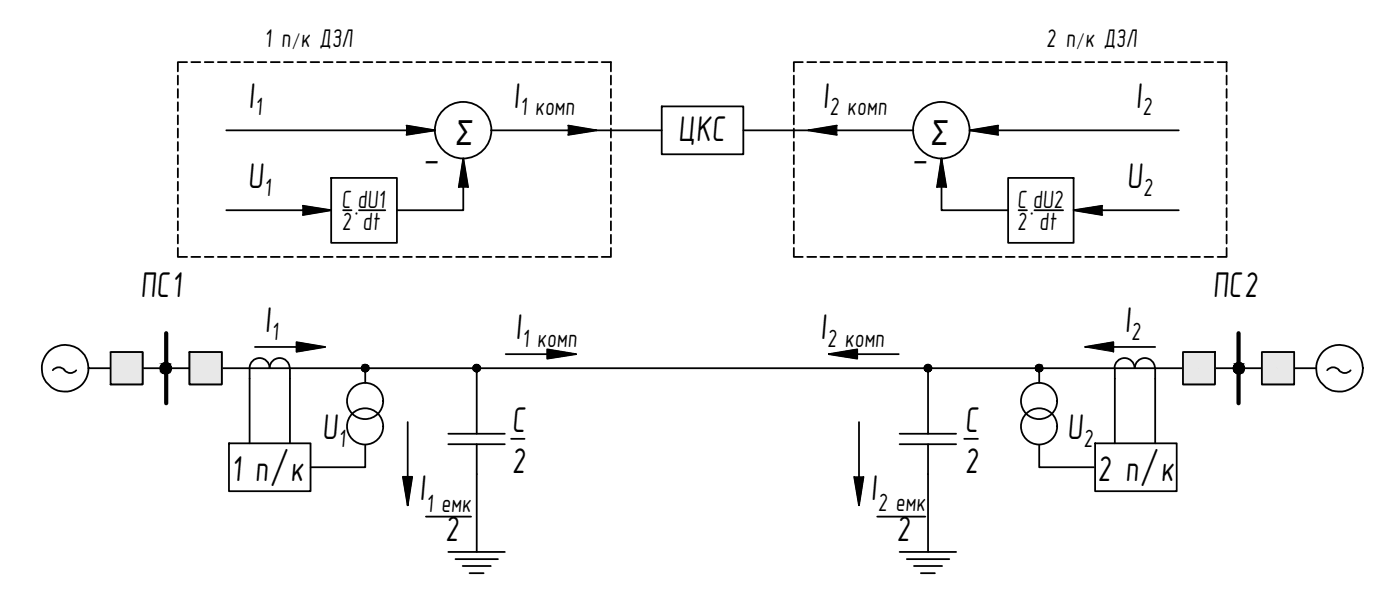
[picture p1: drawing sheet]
<svg xmlns="http://www.w3.org/2000/svg" width="198mm" height="86mm" viewBox="0 0 198 86" stroke-linecap="round" stroke-linejoin="round" font-family="sans-serif">
<!-- layer: 0 -->
<g fill="none" stroke="#000" stroke-width=".25">
<path d="M25.2 10.7v1.3M25.2 12.6v1.2M25.2 14.5v1.2M25.2 16.3v1.3M25.2 18.2v1.3M26.5 8.8h-1.3v1.3M27.1 8.8h1.3M29 8.8h1.2M30.9 8.8h1.2M32 18.4h29.6M32.7 8.8h1.3M34.6 8.8h1.3"/>
<path d="M36.5 8.8h1.2M38.4 8.8h1.2M40.2 8.8h1.3M42.1 8.8h1.3M44 8.8h1.2M45.9 8.8h1.2M47.7 8.8h1.3M49.6 8.8h1.2M51.5 8.8h1.3M53.3 8.8h1.3M55.2 8.8h1.3M57.1 8.8h1.2"/>
<path d="M57.6 17.8l4 .6-4 .7M59 8.8h1.2M60.9 8.8h1.2M62.7 8.8h1.3M64.6 8.8h1.3M66.5 8.8h1.2M68.4 8.8h1.2M69.6 18.4h10.9M70.2 8.8h1.3M72.1 8.8h1.3M74 8.8h1.2M75.9 8.8h1.2"/>
<path d="M77.7 8.8h1.3M79.6 8.8h1.3M80.5 17.8l4 .6-4 .7M81.5 8.8h1.2M83.4 8.8h1.2M84.5 18.4h9.2M85.2 8.8h1.3v1.3M86.5 10.7v1.3M86.5 12.6v1.2M86.5 14.5v1.2M86.5 16.3v1.3M86.5 18.2v1.3"/>
<path d="M93.7 15.1h11.6v6.7h-11.6zM105.3 18.4h9.2M112.4 10.7v1.3M112.4 12.6v1.2M112.4 14.5v1.2M112.4 16.3v1.3M112.4 18.2v1.3M113.7 8.8h-1.3v1.3M114.3 8.8h1.3M116.2 8.8h1.3M118.1 8.8h1.2M118.5 17.8l-4 .6 4 .7"/>
<path d="M118.5 18.4h10.9M120 8.8h1.2M121.8 8.8h1.3M123.7 8.8h1.3M125.6 8.8h1.2M127.5 8.8h1.2M129.3 8.8h1.3M131.2 8.8h1.3M133.1 8.8h1.2M135 8.8h1.2M136.9 8.8h1.2M137.4 18.4h29.6"/>
<path d="M138.7 8.8h1.3M140.6 8.8h1.3M141.4 17.8l-4 .6 4 .7M142.5 8.8h1.2M144.4 8.8h1.2M146.2 8.8h1.3M148.1 8.8h1.3M150 8.8h1.2M151.9 8.8h1.2M153.7 8.8h1.3M155.6 8.8h1.2M157.5 8.8h1.2"/>
<path d="M159.3 8.8h1.3M161.2 8.8h1.3M163.1 8.8h1.2M165 8.8h1.2M166.8 8.8h1.3M168.7 8.8h1.3M170.6 8.8h1.2M172.5 8.8h1.2v1.3M173.7 10.7v1.3M173.7 12.6v1.2M173.7 14.5v1.2M173.7 16.3v1.3"/>
<path d="M173.7 18.2v1.3M25.2 35.1v1.2h1.3M25.2 20.1v1.2M25.2 22v1.2M25.2 23.8v1.3M25.2 25.7v1.3M25.2 27.6v1.2M25.2 29.4v1.3M25.2 31.3v1.3M25.2 33.2v1.2M27.1 36.3h1.3M29 36.3h1.2"/>
<path d="M30.9 36.3h1.2M32 29.7h10.9M32.7 36.3h1.3M34.6 36.3h1.3M36.5 36.3h1.2M38.4 36.3h1.2M40.2 36.3h1.3M42.1 36.3h1.3M42.9 29.1l4 .6-4 .7M44 36.3h1.2M45.9 36.3h1.2M46.9 25.2h9.3v9.2h-9.3z"/>
<path d="M47.7 36.3h1.3M48.6 29.7h1.2M49.6 36.3h1.2M50.8 29.7h3.8M51.5 36.3h1.3M53.3 36.3h1.3M55.2 36.3h1.3M57.1 36.3h1.2M59 36.3h1.2M60.9 36.3h1.2M62.7 36.3h1.3M64.6 36.3h1.3"/>
<path d="M65 26.5l.6-4.1 .7 4.1M65.6 22.4v7.3h-9.4M66.5 36.3h1.2M68.4 36.3h1.2M70.2 36.3h1.3M72.1 36.3h1.3M74 36.3h1.2M75.9 36.3h1.2M77.7 36.3h1.3M79.6 36.3h1.3M81.5 36.3h1.2M83.4 36.3h1.2"/>
<path d="M86.5 35.1v1.2h-1.3M86.5 20.1v1.2M86.5 22v1.2M86.5 23.8v1.3M86.5 25.7v1.3M86.5 27.6v1.2M86.5 29.4v1.3M86.5 31.3v1.3M86.5 33.2v1.2M112.4 35.1v1.2h1.3M112.4 20.1v1.2M112.4 22v1.2"/>
<path d="M112.4 23.8v1.3M112.4 25.7v1.3M112.4 27.6v1.2M112.4 29.4v1.3M112.4 31.3v1.3M112.4 33.2v1.2M114.3 36.3h1.3M116.2 36.3h1.3M118.1 36.3h1.2M120 36.3h1.2M121.8 36.3h1.3M123.7 36.3h1.3"/>
<path d="M125.6 36.3h1.2M127.5 36.3h1.2M129.3 36.3h1.3M131.2 36.3h1.3M132.7 26.5l.7-4.1 .6 4.1M133.1 36.3h1.2M133.4 22.4v7.3h9.4M135 36.3h1.2M136.9 36.3h1.2M138.7 36.3h1.3M140.6 36.3h1.3M142.5 36.3h1.2"/>
<path d="M142.8 25.2h9.3v9.2h-9.3zM144.3 29.7h1.2M144.4 36.3h1.2M146.2 36.3h1.3M146.5 29.7h4.1M148.1 36.3h1.3M150 36.3h1.2M151.9 36.3h1.2M153.7 36.3h1.3M155.6 36.3h1.2M156.1 29.1l-4 .6 4 .7M156.1 29.7h10.9"/>
<path d="M157.5 36.3h1.2M159.3 36.3h1.3M161.2 36.3h1.3M163.1 36.3h1.2M165 36.3h1.2M166.8 36.3h1.3M168.7 36.3h1.3M170.6 36.3h1.2M173.7 35.1v1.2h-1.2M173.7 20.1v1.2M173.7 22v1.2M173.7 23.8v1.3"/>
<path d="M173.7 25.7v1.3M173.7 27.6v1.2M173.7 29.4v1.3M173.7 31.3v1.3M173.7 33.2v1.2M9.1 52.4a1.08 1.08 0 0 0 1.7 0M9.1 52.4a1.08 1.08 0 0 0-1.6 0M12.5 52.1a3.3 3.3 0 0 0-4.8-2.9 3.3 3.3 0 0 0-.4 5.6 3.3 3.3 0 0 0 5.2-2.2v-.5h11M15.7 49.8h4.5v4.6h-4.5M15.7 49.8h4.5v4.6h-4.5zM23.1 51.5a.68 .68 0 0 1 1 .4 .68 .68 0 0 1-.6 .9 .67 .67 0 0 0 .6-1 .67 .67 0 0 0-1.1-.2 .67 .67 0 0 0 .2 1.1l.3 .1a.69 .69 0 0 1-.7-.5 .69 .69 0 0 1 .3-.8zM23.5 52.1h162.9"/>
<path d="M26.8 49.8h4.6v4.6h-4.6zM36.1 49.1h5.9M41 52.1a1.42 1.42 0 0 0-1.4-1.4 1.42 1.42 0 0 0-1.4 1.4 1.42 1.42 0 0 0-1.4-1.4 1.42 1.42 0 0 0-1.4 1.4v10.6M41.1 52.1v10.6M42 48.4l4 .7-4 .7zM51.7 52.1v2.1M57.7 59.7v11.8M67.5 52.1v9.3M71.6 50.1h5.9M77.5 49.4l4.1 .7-4.1 .6zM117.4 50.1l4-.7v1.3zM121.4 50.1h5.9"/>
<path d="M121.7 59.7v11.8M131.4 52.1v9.3M147.2 52.1v2.1M153.7 49.1l4-.7v1.4M157.7 49.1h5.9M157.9 52.1a1.42 1.42 0 0 1 1.4-1.4 1.42 1.42 0 0 1 1.4 1.4M157.9 52.1v10.6M160.7 52.1a1.42 1.42 0 0 1 1.5-1.4 1.42 1.42 0 0 1 1.4 1.4M163.6 52.1v10.6M167.6 49.8h4.5v4.6h-4.5zM175 51.6a.68 .68 0 0 0-.2 .8 .68 .68 0 0 0 .7 .4 .68 .68 0 0 1-.6-1 .68 .68 0 0 1 1.1-.2 .68 .68 0 0 1-.3 1.1l-.2 .1a.68 .68 0 0 0 .6-1 .68 .68 0 0 0-1.1-.2zM178.7 49.8h4.6v4.6h-4.6z"/>
<path d="M183.3 49.8h-4.6v4.6h4.6M189.6 52.4a1.08 1.08 0 0 0 1.7 0M189.7 52.4a1.08 1.08 0 0 0-1.7 0M32.4 62.7h11.6v6.8h-11.6zM51.7 62.9v3.2h-7.7M57.1 67.5h1.3l-.7 4zM60.3 73.1h6.4M63.5 62.8h8M63.5 61.4h8M63.5 78.1h8M64.5 79.1h6M67.5 62.8v15.3"/>
<path d="M72.4 62.1h1.9M121 67.5l.7 4 .6-4M124.3 73.1h6.8M127.4 62.8h8M127.4 61.4h8M127.4 78.1h8M128.4 79.1h6.1M131.4 62.8v15.3M136.6 62.1h1.9M147.2 62.9v3.2h7.7M155.1 62.7h11.6v6.8h-11.6zM65.5 80.1h4"/>
<path d="M66.5 81.1h2M129.5 80.1h3.9M130.4 81.1h2"/>
<circle cx="65.6" cy="18.4" r="4"/>
<circle cx="133.3" cy="18.4" r="4"/>
<circle cx="51.7" cy="56.7" r="2.56"/>
<circle cx="51.7" cy="52.1" r=".49"/>
<circle cx="67.5" cy="52.1" r=".49"/>
<circle cx="131.4" cy="52.1" r=".49"/>
<circle cx="147.2" cy="56.7" r="2.56"/>
<circle cx="147.2" cy="52.1" r=".49"/>
<circle cx="189.7" cy="52.1" r="3.3"/>
<circle cx="51.7" cy="60.3" r="2.56"/>
<circle cx="147.2" cy="60.3" r="2.56"/>
</g>
<g fill="#000" stroke="#000" stroke-width=".14">
<path d="M23.2 52.9h.6zM23.3 51.3h.3zM51.6 52.6h.3zM51.7 51.6h.1zM67.4 51.6h.3zM67.4 52.6h.3zM67.4 51.6h.2zM131.3 51.6h.3zM131.3 52.6h.3zM131.4 51.6h.1zM147.1 51.6h.1zM147.1 52.6h.2z"/>
<path d="M175.2 52.9h.6zM175.3 51.3h.3z"/>
<path d="M57.6 17.8l4 .6h-4zM57.6 18.4v.7l4-.7z"/>
<path d="M80.5 17.8l4 .6h-4zM80.5 18.4v.7l4-.7z"/>
<path d="M114.5 18.4l4-.6v.6zM114.5 18.4l4 .7v-.7z"/>
<path d="M137.4 18.4l4-.6v.6zM137.4 18.4l4 .7v-.7z"/>
<path d="M42.9 29.1l4 .6h-4zM42.9 29.7v.7l4-.7z"/>
<path d="M65.6 22.4v4.1h.7zM65.6 22.4v4.1h-.6z"/>
<path d="M133.4 22.4v4.1h.6zM133.4 22.4v4.1h-.7z"/>
<path d="M152.1 29.7l4-.6v.6zM152.1 29.7l4 .7v-.7z"/>
<path d="M23.2 52.9h.4zM23.3 52.9h.3z"/>
<path d="M23.3 51.3l.5 .1zM23.2 51.4h.6z"/>
<path d="M23.2 51.4h.7zM23 51.4h.9z"/>
<path d="M23 51.4l1 .1-.1-.1zM23 51.4l1 .1h-1.1z"/>
<path d="M23 52.8l.8 .1 .1-.1zM23 52.8l.8 .1z"/>
<path d="M22.9 51.5l1.2 .1-.1-.1zM22.9 51.5l1.2 .1h-1.3z"/>
<path d="M22.9 52.7l1 .1 .1-.1zM22.9 52.7l1 .1h-.9z"/>
<path d="M22.8 51.6l1.4 .2-.1-.2zM22.8 51.6l1.4 .2h-1.5z"/>
<path d="M22.8 52.6l1.2 .1 .1-.1zM22.8 52.6l1.2 .1h-1.1z"/>
<path d="M22.7 51.8l1.6 .1-.1-.1zM22.7 51.8l1.6 .1h-1.6z"/>
<path d="M22.7 52.5l1.4 .1 .1-.1zM22.7 52.5l1.4 .1h-1.3z"/>
<path d="M22.7 51.9l1.6 .1v-.1zM22.7 51.9l1.6 .1h-1.6z"/>
<path d="M22.7 52l1.6 .2v-.2zM22.7 52l1.6 .2h-1.6z"/>
<path d="M22.7 52.2l1.6 .1v-.1zM22.7 52.2l1.6 .1h-1.6z"/>
<path d="M22.7 52.3l1.5 .2 .1-.2zM22.7 52.3l1.5 .2h-1.5z"/>
<path d="M42 48.4l4 .7h-4zM42 49.1v.7l4-.7z"/>
<path d="M51.6 52.6h.2zM51.7 52.6h.1z"/>
<path d="M51.7 51.6h.2zM51.7 51.6h.2z"/>
<path d="M51.6 51.6h.3zM51.6 51.6h.3z"/>
<path d="M51.6 51.6h.3zM51.5 51.6h.4z"/>
<path d="M51.6 52.6h.3zM51.6 52.6h.3z"/>
<path d="M51.5 51.6l.5 .1zM51.5 51.7h.5z"/>
<path d="M51.5 52.6h.4zM51.5 52.6h.4z"/>
<path d="M51.5 51.7h.5zM51.4 51.7h.6z"/>
<path d="M51.5 52.5h.5zM51.5 52.5l.4 .1z"/>
<path d="M51.4 51.7h.7zM51.4 51.7h.7z"/>
<path d="M51.4 52.5h.6zM51.4 52.5h.6z"/>
<path d="M51.4 51.7l.7 .1zM51.4 51.7l.7 .1z"/>
<path d="M51.4 52.5h.7zM51.4 52.5h.6z"/>
<path d="M51.4 51.8h.7zM51.4 51.8h.7z"/>
<path d="M51.4 51.8h.8zM51.4 51.8h.8z"/>
<path d="M51.4 52.4h.7zM51.4 52.4h.7z"/>
<path d="M51.4 52.4h.7zM51.4 52.4l.7 .1z"/>
<path d="M51.3 51.8l.9 .1zM51.3 51.8l.9 .1z"/>
<path d="M51.3 52.4h.9zM51.3 52.4h.8z"/>
<path d="M51.3 51.9h.9zM51.3 51.9h.9z"/>
<path d="M51.3 51.9l.9 .1zM51.3 51.9l.9 .1z"/>
<path d="M51.3 52.3l.9 .1zM51.3 52.3l.9 .1z"/>
<path d="M51.3 52.4h.9zM51.3 52.4h.9z"/>
<path d="M51.3 52h.9zM51.3 52h.9z"/>
<path d="M51.3 52l.9 .1zM51.3 52l.9 .1z"/>
<path d="M51.2 52.1h1zM51.2 52.1h1z"/>
<path d="M51.2 52.1h1zM51.2 52.1h1z"/>
<path d="M51.2 52.1l1 .1zM51.2 52.1l1 .1z"/>
<path d="M51.3 52.2h.9zM51.3 52.2h.9z"/>
<path d="M51.3 52.2l.9 .1v-.1zM51.3 52.2l.9 .1h-.9z"/>
<path d="M67.4 52.6h.2zM67.4 52.6h.2z"/>
<path d="M67.4 51.6h.3zM67.4 51.6h.3zM67.4 51.6h.3z"/>
<path d="M67.4 51.6h.3zM67.3 51.6h.4z"/>
<path d="M67.4 52.6h.3zM67.4 52.6h.3z"/>
<path d="M67.3 51.6l.5 .1zM67.3 51.6l.5 .1z"/>
<path d="M67.3 52.6h.4zM67.3 52.6h.4z"/>
<path d="M67.3 51.7h.5zM67.2 51.7h.6z"/>
<path d="M67.3 52.5h.5zM67.3 52.5l.4 .1z"/>
<path d="M67.2 51.7h.6zM67.2 51.7h.6z"/>
<path d="M67.2 51.7l.7 .1zM67.2 51.7l.7 .1z"/>
<path d="M67.2 52.5h.6zM67.2 52.5h.6z"/>
<path d="M67.2 52.5h.6zM67.2 52.5h.6z"/>
<path d="M67.1 51.8h.8zM67.1 51.8h.8z"/>
<path d="M67.1 52.4h.8zM67.1 52.4l.7 .1z"/>
<path d="M67.1 51.8h.8zM67.1 51.8h.8z"/>
<path d="M67.1 52.4h.8zM67.1 52.4h.8z"/>
<path d="M67.1 52.4h.8zM67.1 52.4h.8z"/>
<path d="M67.1 51.8l.8 .1zM67.1 51.8l.8 .1z"/>
<path d="M67.1 51.9h.9zM67.1 51.9h.9z"/>
<path d="M67.1 52.4h.8zM67.1 52.4h.8z"/>
<path d="M67.1 51.9l.9 .1zM67.1 51.9l.9 .1z"/>
<path d="M67 52h1zM67 52h1z"/>
<path d="M67 52l1 .1zM67 52l1 .1z"/>
<path d="M67 52.1h1zM67 52.1h1z"/>
<path d="M67 52.1l1 .1zM67 52.1l1 .1z"/>
<path d="M67 52.2h1zM67 52.2h1z"/>
<path d="M67 52.2l1 .1v-.1zM67 52.2l1 .1h-.9z"/>
<path d="M67.1 52.3h.9zM67.1 52.3l.8 .1z"/>
<path d="M67 52.1h1zM67 52.1h1z"/>
<path d="M77.5 49.4l4.1 .7h-4.1zM77.5 50.1v.6l4.1-.6z"/>
<path d="M117.4 50.1l4-.7v.7zM117.4 50.1l4 .6v-.6z"/>
<path d="M131.3 52.6h.2zM131.4 52.6h.1z"/>
<path d="M131.4 51.6h.2zM131.4 51.6h.2zM131.3 51.6h.3z"/>
<path d="M131.3 51.6h.4zM131.2 51.6h.5z"/>
<path d="M131.3 52.6h.3zM131.3 52.6h.3z"/>
<path d="M131.2 51.6l.5 .1zM131.2 51.7h.5z"/>
<path d="M131.2 52.6h.5zM131.2 52.6h.4z"/>
<path d="M131.2 51.7h.5zM131.2 51.7h.5z"/>
<path d="M131.2 52.5h.5zM131.2 52.5l.5 .1z"/>
<path d="M131.2 51.7h.5zM131.2 51.7h.5z"/>
<path d="M131.1 51.7l.7 .1zM131.1 51.7l.7 .1z"/>
<path d="M131.1 52.5h.6zM131.1 52.5h.6z"/>
<path d="M131.2 52.5h.5zM131.2 52.5h.5z"/>
<path d="M131.1 51.8h.7zM131.1 51.8h.7z"/>
<path d="M131.1 52.4h.7zM131.1 52.4l.6 .1z"/>
<path d="M131.1 51.8h.8zM131.1 51.8h.8z"/>
<path d="M131.1 52.4h.7zM131.1 52.4h.7z"/>
<path d="M131 51.8l.9 .1zM131 51.8l.9 .1z"/>
<path d="M131 51.9h.9zM131 51.9h.9z"/>
<path d="M131 52.4h.9zM131 52.4h.9z"/>
<path d="M131 52.4h.9zM131 52.4h.8z"/>
<path d="M131 51.9l.9 .1zM131 51.9l.9 .1z"/>
<path d="M130.9 52h1zM130.9 52h1z"/>
<path d="M130.9 52l1.1 .1zM130.9 52l1.1 .1z"/>
<path d="M130.9 52.2h1zM130.9 52.2h1z"/>
<path d="M130.9 52.2l1 .1v-.1zM130.9 52.2l1 .1h-.9z"/>
<path d="M131 52.3h.9zM131 52.3l.9 .1z"/>
<path d="M130.9 52.1h1.1zM130.9 52.1h1.1z"/>
<path d="M130.9 52.1h1.1zM130.9 52.1h1.1z"/>
<path d="M130.9 52.1h1.1zM130.9 52.1l1 .1z"/>
<path d="M146.7 52h1zM146.7 52h1z"/>
<path d="M146.7 52h1zM146.7 52.1l1-.1z"/>
<path d="M146.7 52.1h1zM146.7 52.1h1z"/>
<path d="M146.7 52.1h1zM146.7 52.1h1z"/>
<path d="M146.7 52.1h1zM146.7 52.2l1-.1z"/>
<path d="M146.7 52.2h1zM146.7 52.2h1z"/>
<path d="M146.7 52.2h1l-1 .1zM146.7 52.3h1v-.1z"/>
<path d="M146.7 51.9h.9zM146.7 51.9h1z"/>
<path d="M146.7 51.9h1zM146.7 52l1-.1z"/>
<path d="M146.7 52.3h1zM146.7 52.4l1-.1z"/>
<path d="M146.7 52.4h.9zM146.8 52.4h.8zM146.8 52.4h.8zM146.8 52.4h.8z"/>
<path d="M146.8 51.8h.8zM146.8 51.8h.8z"/>
<path d="M146.8 51.8h.8zM146.7 51.9h.9z"/>
<path d="M146.8 52.4h.8zM146.8 52.4h.8z"/>
<path d="M146.8 51.8h.7zM146.8 51.8h.8z"/>
<path d="M146.8 52.4h.7zM146.9 52.5l.6-.1z"/>
<path d="M146.9 51.7h.6zM146.8 51.8h.7z"/>
<path d="M146.9 52.5h.6zM146.9 52.5h.6z"/>
<path d="M146.9 51.7h.6zM146.9 51.7h.6z"/>
<path d="M146.9 51.7h.6zM146.9 51.7h.6z"/>
<path d="M146.9 52.5h.6zM146.9 52.5h.6z"/>
<path d="M146.9 52.5h.6zM147 52.6l.5-.1z"/>
<path d="M147 51.6h.4zM146.9 51.7h.6z"/>
<path d="M147 52.6h.4zM147 52.6h.4z"/>
<path d="M147 51.6h.3zM147 51.6h.4z"/>
<path d="M147 52.6h.3zM147.1 52.6h.2z"/>
<path d="M147 51.6h.3zM147 51.6h.3z"/>
<path d="M147.1 51.6h.1zM147.1 51.6h.2z"/>
<path d="M147.1 52.6h.2zM147.1 52.6h.1z"/>
<path d="M153.7 49.1l4-.7v.7zM153.7 49.1l4 .7v-.7z"/>
<path d="M175.2 52.9h.4zM175.3 52.9h.3z"/>
<path d="M175.3 51.3l.5 .1zM175.2 51.4h.6z"/>
<path d="M175.2 51.4h.7zM175.1 51.4h.8z"/>
<path d="M175.1 51.4l.9 .1-.1-.1zM174.9 51.5l.2-.1 .9 .1z"/>
<path d="M175.1 52.8l.7 .1 .1-.1zM175.1 52.8l.7 .1z"/>
<path d="M174.9 51.5l1.2 .1-.1-.1zM174.9 51.5l1.2 .1h-1.3z"/>
<path d="M174.9 52.7l1 .1 .1-.1zM174.9 52.7l1 .1h-.8z"/>
<path d="M174.8 51.6l1.4 .2-.1-.2zM174.8 51.6l1.4 .2h-1.4z"/>
<path d="M174.8 52.6l1.2 .1 .1-.1zM174.8 52.6l1.2 .1h-1.1z"/>
<path d="M174.8 51.8l1.4 .1v-.1zM174.8 51.8l1.4 .1h-1.5z"/>
<path d="M174.8 52.5l1.3 .1 .1-.1zM174.8 52.5l1.3 .1h-1.3z"/>
<path d="M174.7 51.9l1.6 .1-.1-.1zM174.7 51.9l1.6 .1h-1.6z"/>
<path d="M174.7 52.3l1.5 .2v-.2zM174.7 52.3l1.5 .2h-1.4z"/>
<path d="M174.7 52l1.6 .2v-.2zM174.7 52l1.6 .2h-1.6z"/>
<path d="M174.7 52.2l1.5 .1 .1-.1zM174.7 52.2l1.5 .1h-1.5z"/>
<path d="M57.1 67.5h.6v4zM57.7 67.5v4l.7-4z"/>
<path d="M121 67.5h.7v4zM121.7 67.5v4l.6-4z"/>
</g>
<g fill="#e7e8e9" stroke="#e7e8e9" stroke-width=".14">
<path d="M26.8 49.8l4.6 4.6v-4.6zM26.8 49.8l4.6 4.6h-4.6z"/>
<path d="M15.7 49.8l4.5 4.6v-4.6zM15.7 49.8l4.5 4.6h-4.5z"/>
<path d="M167.6 49.8l4.5 4.6v-4.6zM167.6 49.8l4.5 4.6h-4.5z"/>
<path d="M178.7 49.8l4.6 4.6v-4.6zM178.7 49.8l4.6 4.6h-4.6z"/>
</g>
<path d="M23.5 47.1v10M175.4 47.1v10" fill="none" stroke="#000" stroke-width=".59"/>
<g font-size="5.1">
<text x="35.2" y="15.2">I</text>
<text x="72.7" y="15.2">I</text>
<text x="116.5" y="15.2">I</text>
<text x="160.9" y="15.2">I</text>
<text x="60.4" y="22.7">_</text>
<text x="96.1" y="19.9">ЦКС</text>
<text x="129.6" y="22.7">_</text>
<text x="35.1" y="26.7">U</text>
<text x="159.6" y="26.7">U</text>
<text x="50" y="31.5">·</text>
<text x="145.6" y="31.5">·</text>
<text x="19.9" y="42">ПС1</text>
<text x="171.8" y="42">ПС2</text>
<text x="37.5" y="47">I</text>
<text x="73" y="48">I</text>
<text x="116.2" y="48">I</text>
<text x="159.3" y="47">I</text>
<text x="45.6" y="62.2">U</text>
<text x="72.5" y="61.1">C</text>
<text x="136.7" y="61.1">C</text>
<text x="151.1" y="62.2">U</text>
<text x="32.8" y="68.1">1 п/к</text>
<text x="59.4" y="70.8">I</text>
<text x="72.5" y="66.9">2</text>
<text x="123.4" y="70.8">I</text>
<text x="136.7" y="66.9">2</text>
<text x="155.5" y="68.1">2 п/к</text>
<text x="63.1" y="76.5">2</text>
<text x="127" y="76.5">2</text>
</g>
<g font-size="4.9">
<text x="64.4" y="20.5">Σ</text>
<text x="131.7" y="20.5">Σ</text>
</g>
<g font-size="3.6">
<text x="37.5" y="6.7">1 п к ДЗЛ</text>
<text x="148.2" y="6.6">2 п к ДЗЛ</text>
<text x="36.2" y="16.3">1</text>
<text x="73.7" y="16.3">1 комп</text>
<text x="117.5" y="16.3">2 комп</text>
<text x="161.8" y="16.3">2</text>
<text x="37.4" y="27.8">1</text>
<text x="48.4" y="29.4">С dU1</text>
<text x="144.1" y="29.4">С dU2</text>
<text x="161.9" y="27.8">2</text>
<text x="48.4" y="32.6">2 dt</text>
<text x="144.1" y="32.6">2 dt</text>
<text x="38.4" y="48.1">1</text>
<text x="74" y="49.1">1 комп</text>
<text x="117.1" y="49.1">2 комп</text>
<text x="160.2" y="48.1">2</text>
<text x="48" y="63.3">1</text>
<text x="153.5" y="63.2">2</text>
<text x="60.4" y="72.4">1 емк</text>
<text x="124.3" y="72.3">2 емк</text>
</g>
<g font-size="2.2">
<text x="41.4" y="6.7">/</text>
<text x="152.5" y="6.6">/</text>
</g>
</svg>
